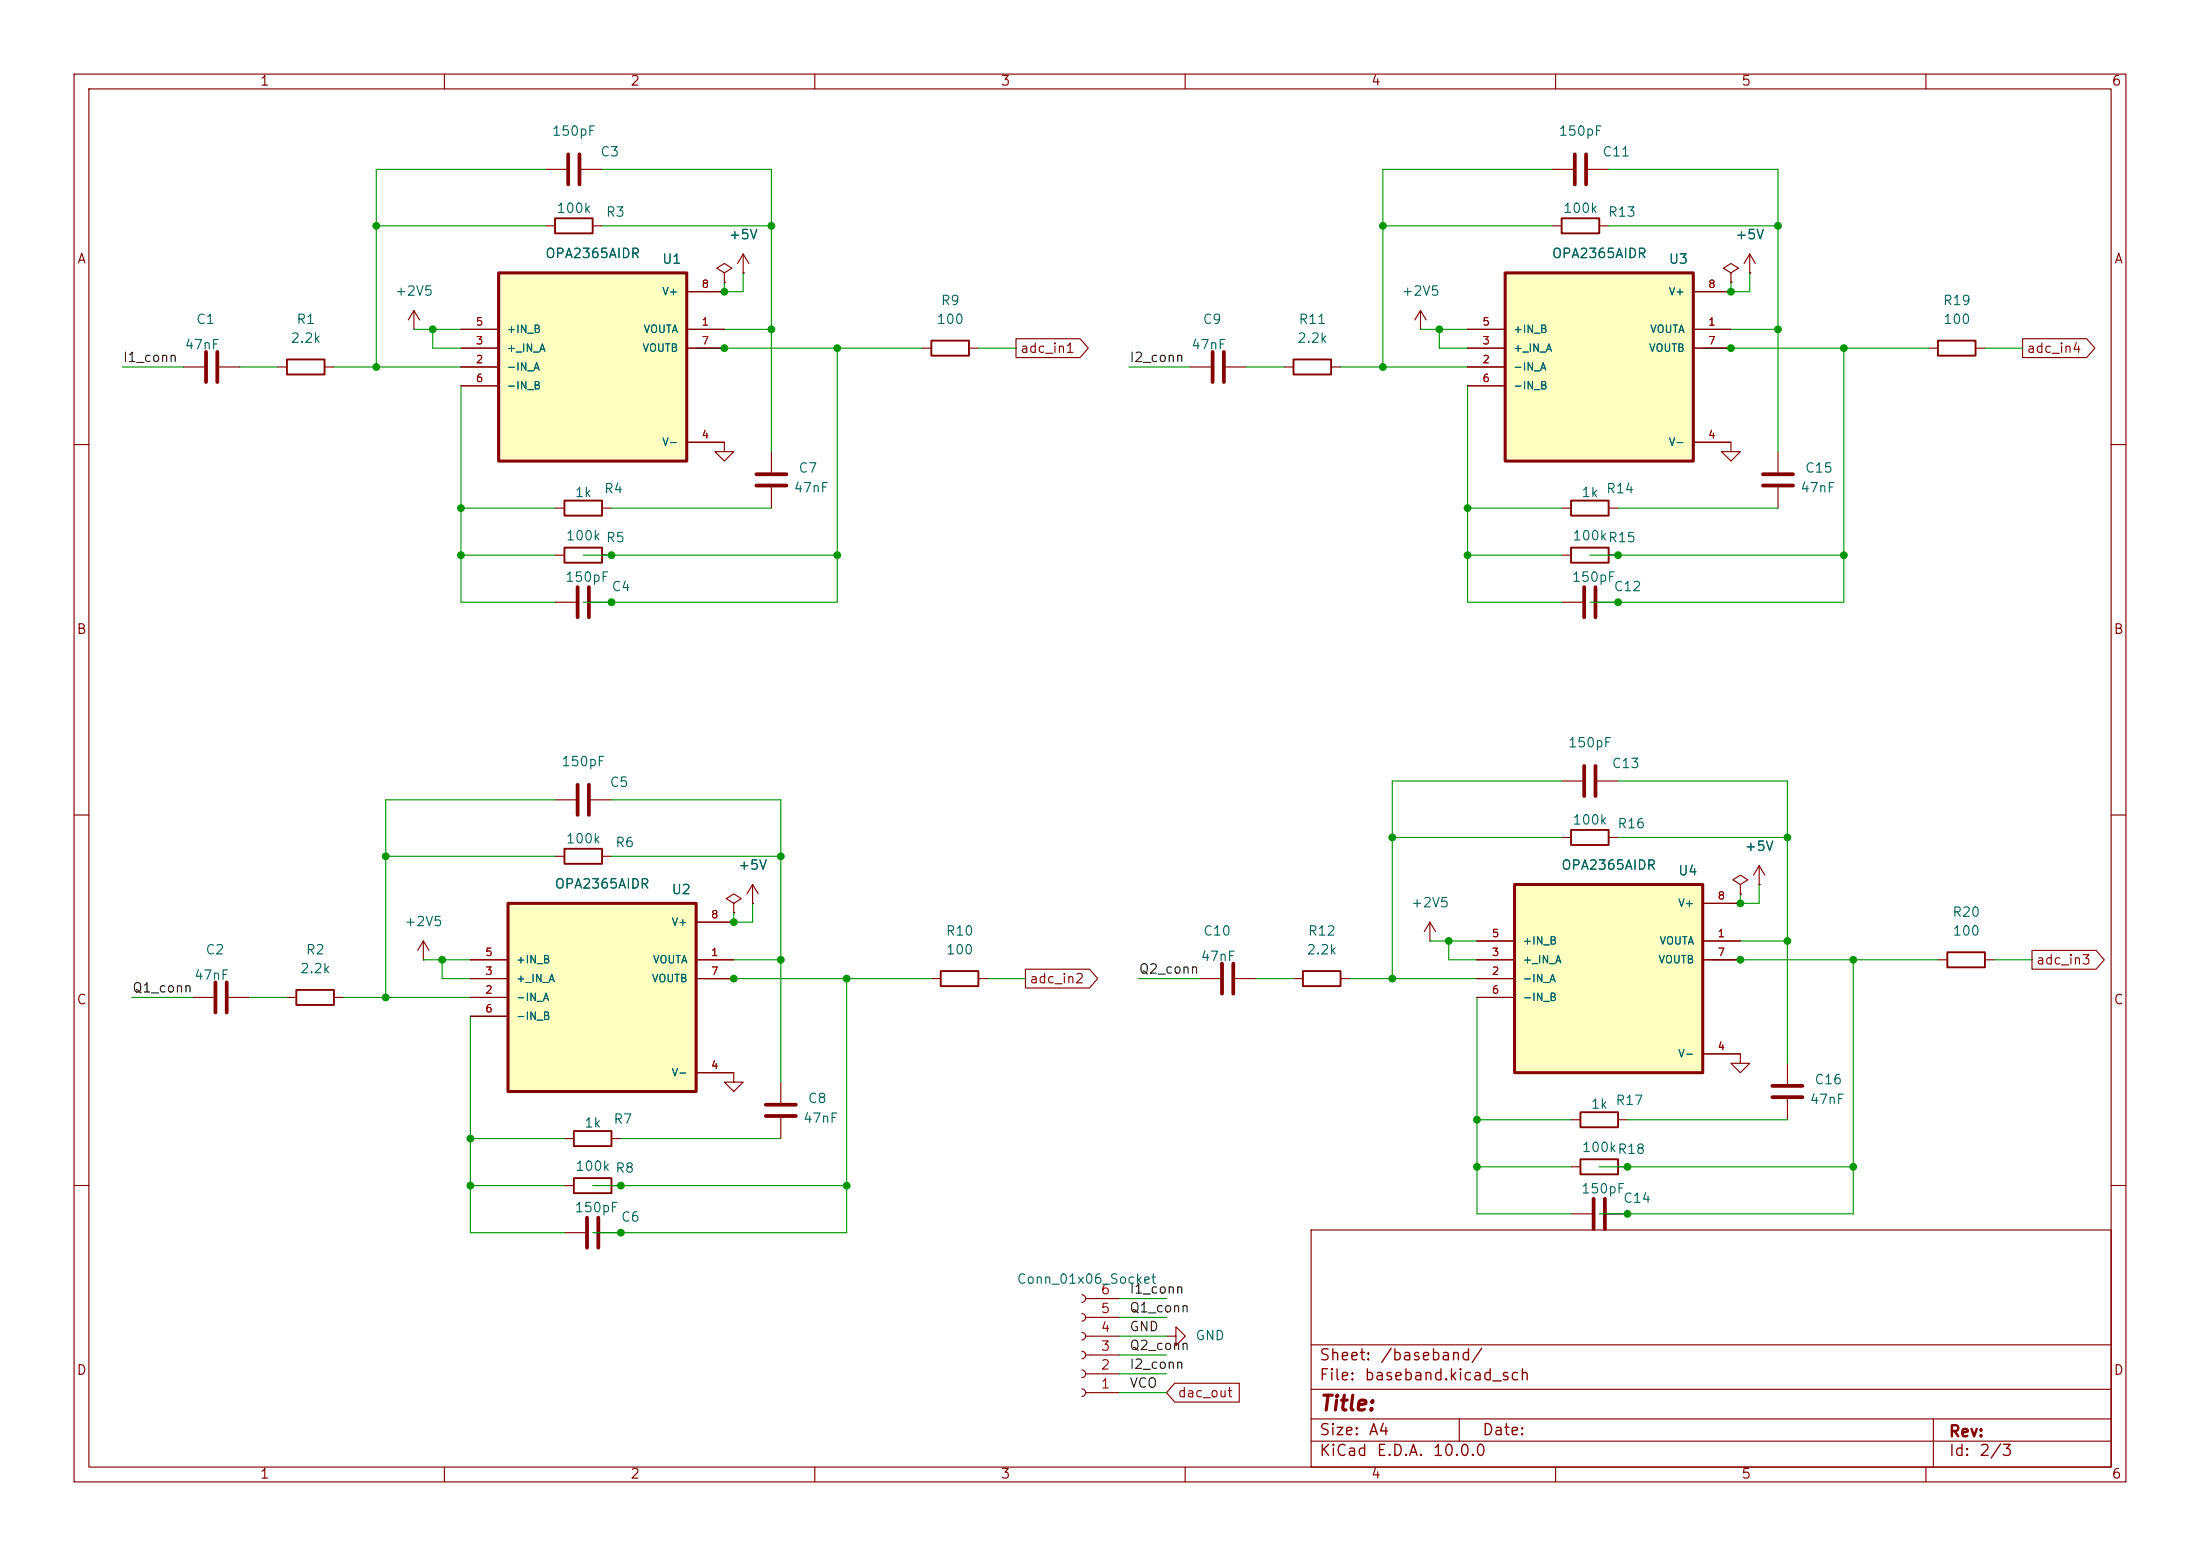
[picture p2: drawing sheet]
<svg xmlns="http://www.w3.org/2000/svg" width="297mm" height="210mm" viewBox="0 0 297 210" stroke-linecap="round" stroke-linejoin="round" font-family="sans-serif">
<g fill="none" stroke="#840000" stroke-width=".15">
<path d="M10 10h277v190h-277zM12 12h273v186h-273zM60 10v2M110 10v2M160 10v2M210 10v2M260 10v2M73.7 30.5h1.2M80 30.5h1.3M10 60h2M285 60h2M10 110h2"/>
<path d="M234.9 119.4l1.1-.7-1.1-.6-1 .6 1 .7v1.3M285 110h2M234.9 120.7h.1M234.9 142.2v1.3h1.3l-1.3 1.3-1.2-1.3h1.2M10 160h2M177 166h108v32h-108zM285 160h2M60 198v2M110 198v2M160 198v2M177 194.5h108M177 191.5h108"/>
<path d="M177 187.5h108M177 181.5h108M197 191.5v3M210 198v2M260 198v2M261 191.5v6.5"/>
</g>
<path d="M74.9 29.5h5.1v2h-5.1z" fill="none" stroke="#840000" stroke-width=".25"/>
<path d="M204.5 119.4h25.4v25.4h-25.4z" fill="#ffffc2"/>
<path d="M204.5 119.4h25.4v25.4h-25.4z" fill="none" stroke="#840000" stroke-width=".41"/>
<g fill="none" stroke="#840000" stroke-width=".15">
<path d="M124.5 47h1.2M130.8 47h1.3M74.9 68.6h1.3M74.9 74.9h1.3M81.3 68.6h1.2M81.3 74.9h1.2M210.8 105.4h2.8M210.8 113h1.3M215.6 105.4h2.8M217.2 113h1.2M237.5 119.4h.1M237.5 116.8l-.8 1.3"/>
<path d="M237.5 116.8l.8 1.3M237.5 116.8v2.6M199.4 127h5.1M199.4 132.1h5.1M199.4 129.5h5.1M199.4 134.6h5.1M229.9 127h5M229.9 129.5h5M229.9 121.9h5M229.9 142.2h5M241.3 143.5v2.8M241.3 148.3v2.8"/>
</g>
<path d="M213.9 103.4v4M215.4 103.4v4M239.3 146.6h4M239.3 148.1h4" fill="none" stroke="#840000" stroke-width=".51"/>
<path d="M125.7 46h5.1v2h-5.1zM76.2 67.6h5.1v2h-5.1zM76.2 73.9h5.1v2h-5.1zM212.1 112h5.1v2h-5.1z" fill="none" stroke="#840000" stroke-width=".25"/>
<path d="M67.3 36.8h25.4v25.4h-25.4z" fill="#ffffc2"/>
<path d="M67.3 36.8h25.4v25.4h-25.4z" fill="none" stroke="#840000" stroke-width=".41"/>
<g fill="none" stroke="#840000" stroke-width=".15">
<path d="M73.7 22.9h2.8M78.5 22.9h2.8M92.7 39.4h5.1M97.8 36.8l1-.6-1-.6-1 .6 1 .6v1.3M97.8 38.1h.1M100.3 36.8h.1M100.3 34.3l-.7 1.3M100.3 34.3l.8 1.3M100.3 34.3v2.5M233.7 36.8l1-.6-1-.6-1 .6 1 .6v1.3M233.7 38.1h.1M236.2 36.8h.1"/>
<path d="M236.2 34.3l-.7 1.3M236.2 34.3l.8 1.3M236.2 34.3v2.5M62.2 44.5h5.1M62.2 49.5h5.1M62.2 47h5.1M62.2 52.1h5.1M92.7 59.7h5.1v1.3h1.3l-1.3 1.2-1.3-1.2h1.3M92.7 44.5h5.1M92.7 47h5.1M233.7 59.7v1.3h1.2l-1.2 1.2-1.3-1.2h1.3M260.3 47h1.3"/>
<path d="M266.7 47h1.3M104.1 61v2.8M104.1 65.8v2.8M240 61v2.8M240 65.8v2.8M26 134.6h2.8M30.9 134.6h2.8M161.9 132.1h2.8M166.8 132.1h2.7M212.1 151.1h1.3M218.4 151.1h1.3M146 179.8a.51 .51 0 0 1 .6 .5 .51 .51 0 0 1-.6 .5"/>
<path d="M146 177.3a.51 .51 0 0 1 .6 .5 .51 .51 0 0 1-.6 .5M146 174.8a.51 .51 0 0 1 .6 .5 .51 .51 0 0 1-.6 .5M146.6 177.8h4.5M146.6 175.3h4.5M146 187.5a.51 .51 0 0 1 .6 .5 .51 .51 0 0 1-.6 .5M146 184.9a.51 .51 0 0 1 .6 .5 .51 .51 0 0 1-.6 .5M146 182.4a.51 .51 0 0 1 .6 .5 .51 .51 0 0 1-.6 .5M146.6 188h4.5M146.6 185.4h4.5M146.6 182.9h4.5M146.6 180.3h4.5"/>
</g>
<path d="M261.6 46h5.1v2h-5.1zM213.4 150.1h5v2h-5z" fill="none" stroke="#840000" stroke-width=".25"/>
<path d="M76.7 20.8v4.1M78.2 20.8v4.1M102.1 64h4.1M102.1 65.5h4.1M238 64h4.1M238 65.5h4.1M29.1 132.6v4.1M30.6 132.6v4.1M165 130v4.1M166.5 130v4.1" fill="none" stroke="#840000" stroke-width=".51"/>
<path d="M203.2 36.8h25.4v25.4h-25.4z" fill="#ffffc2"/>
<path d="M203.2 36.8h25.4v25.4h-25.4z" fill="none" stroke="#840000" stroke-width=".41"/>
<g fill="none" stroke="#840000" stroke-width=".15">
<path d="M209.5 22.9h2.8M209.5 30.5h1.3M214.4 22.9h2.8M215.9 30.5h1.3M228.6 39.4h5.1M24.8 49.5h2.8M29.6 49.5h2.8M37.5 49.5h1.2M43.8 49.5h1.3M55.9 44.5h.1M55.9 41.9l-.8 1.3M55.9 41.9l.7 1.3"/>
<path d="M55.9 41.9v2.6M160.7 49.5h2.7M165.5 49.5h2.8M173.4 49.5h1.2M179.7 49.5h1.3M191.8 44.5h.1M191.8 41.9l-.8 1.3M191.8 41.9l.7 1.3M191.8 41.9v2.6M198.1 44.5h5.1M198.1 49.5h5.1M198.1 47h5.1"/>
<path d="M198.1 52.1h5.1M228.6 44.5h5.1M228.6 47h5.1M228.6 59.7h5.1M210.8 74.9h1.3M210.8 68.6h1.3M217.2 74.9h1.2M217.2 68.6h1.2M74.9 81.3h2.8M79.8 81.3h2.7M210.8 81.3h2.8M215.6 81.3h2.8"/>
<path d="M74.9 115.6h1.3M74.9 108h2.8M79.8 108h2.7M81.3 115.6h1.2M38.7 134.6h1.3M45.1 134.6h1.3M57.1 129.5h.1M57.1 127l-.7 1.3M57.1 127l.8 1.3M57.1 127v2.5M76.2 153.7h1.3M82.5 153.7h1.3"/>
<path d="M76.2 160h1.3M76.2 166.4h2.8M81 166.4h2.8M82.5 160h1.3"/>
</g>
<path d="M210.8 29.5h5.1v2h-5.1zM38.7 48.5h5.1v2h-5.1zM174.6 48.5h5.1v2h-5.1zM212.1 73.9h5.1v2h-5.1zM212.1 67.6h5.1v2h-5.1zM76.2 114.6h5.1v2h-5.1zM40 133.6h5.1v2h-5.1zM77.5 159h5v2h-5zM77.5 152.7h5v2h-5z" fill="none" stroke="#840000" stroke-width=".25"/>
<g fill="none" stroke="#840000" stroke-width=".51">
<path d="M212.6 20.8v4.1M214.1 20.8v4.1M27.8 47.5v4.1M29.3 47.5v4.1M163.7 47.5v4.1M165.2 47.5v4.1M78 79.2v4.1M79.5 79.2v4.1M213.9 79.2v4.1M215.4 79.2v4.1M78 105.9v4.1M79.5 105.9v4.1"/>
<path d="M79.2 164.3v4.1M80.8 164.3v4.1"/>
</g>
<path d="M68.6 121.9h25.4v25.4h-25.4z" fill="#ffffc2"/>
<path d="M68.6 121.9h25.4v25.4h-25.4z" fill="none" stroke="#840000" stroke-width=".41"/>
<g fill="none" stroke="#840000" stroke-width=".15">
<path d="M92.7 39.4h5.1M97.8 38.1h.1M100.3 36.8h.1M228.6 39.4h5.1M233.7 38.1h.1M236.2 36.8h.1M62.2 44.5h5.1M62.2 49.5h5.1M62.2 47h5.1M62.2 52.1h5.1M92.7 44.5h5.1M92.7 47h5.1"/>
<path d="M92.7 59.7h5.1M137.2 45.7h8.6l1.1 1.3-1.1 1.3h-8.6zM198.1 44.5h5.1M198.1 49.5h5.1M198.1 47h5.1M198.1 52.1h5.1M228.6 44.5h5.1M228.6 47h5.1M228.6 59.7h5.1M273 45.7h8.7l1.1 1.3-1.1 1.3h-8.7zM101.6 119.4l-.8 1.3M101.6 119.4l.8 1.3"/>
<path d="M101.6 119.4v2.5M237.5 119.4h.1M63.5 129.5h5.1M63.5 134.6h5.1M63.5 132.1h5.1M63.5 137.2h5.1M94 129.5h5.1M94 132.1h5.1M94 124.5h5.1M99.1 121.9l1-.6-1-.6-1.1 .6 1.1 .6v1.3M99.1 123.2h.1M101.6 121.9h.1"/>
<path d="M125.7 132.1h1.3M132.1 132.1h1.2M138.4 130.8h8.7l1.1 1.3-1.1 1.3h-8.7zM174.6 132.1h1.3M181 132.1h1.2M193 127h.1M193 124.5l-.7 1.2M193 124.5l.8 1.2M193 124.5v2.5M199.4 129.5h5.1M199.4 134.6h5.1M199.4 132.1h5.1"/>
<path d="M199.4 127h5.1M229.9 129.5h5M229.9 127h5M229.9 121.9h5M234.9 120.7h.1M261.6 129.5h1.3M268 129.5h1.2M274.3 128.3h8.7l1.1 1.2-1.1 1.3h-8.7zM94 144.8h5.1v1.3h1.2l-1.2 1.2-1.3-1.2h1.3M105.4 146.1v2.7M105.4 150.9v2.8M212.1 157.5h1.3"/>
<path d="M218.4 157.5h1.3M229.9 142.2h5M212.1 163.8h2.8M216.9 163.8h2.8M157.5 180.3h1.2v-1.2l1.3 1.2-1.3 1.3v-1.3M158.6 186.7h8.7v2.5h-8.7l-1.1-1.2z"/>
</g>
<path d="M127 131.1h5.1v2h-5.1zM175.9 131.1h5.1v2h-5.1zM262.9 128.5h5.1v2.1h-5.1zM213.4 156.5h5v2h-5z" fill="none" stroke="#840000" stroke-width=".25"/>
<path d="M103.4 149.1h4M103.4 150.6h4M215.1 161.8v4.1M216.7 161.8v4.1" fill="none" stroke="#840000" stroke-width=".51"/>
<g fill="none" stroke="#009600" stroke-width=".15">
<path d="M50.8 30.5h22.9M73.7 22.9h-22.9v26.6M81.3 22.9h22.8v38.1M81.3 30.5h22.8M100.3 36.8v2.6h-2.5v-1.3M186.7 30.5h22.8M209.5 22.9h-22.8v26.6M217.2 22.9h22.8v38.1M217.2 30.5h22.8M236.2 36.8v2.6h-2.5v-1.3M16.5 49.5h8.3M32.4 49.5h5.1"/>
<path d="M45.1 49.5h17.1M55.9 44.5h6.3M58.4 44.5v2.5h3.8M62.2 52.1v29.2h12.7M94 47h30.5M97.8 44.5h6.3M113 47v34.3h-34.3M132.1 47h5.1M152.4 49.5h8.3M168.3 49.5h5.1M181 49.5h17.1M191.8 44.5h6.3"/>
<path d="M194.3 44.5v2.5h3.8M198.1 52.1v29.2h12.7M229.9 47h30.4M233.7 44.5h6.3M248.9 47v34.3h-34.3M268 47h5M62.2 74.9h12.7M62.2 68.6h12.7M78.7 74.9h34.3M82.5 68.6h21.6M198.1 74.9h12.7M198.1 68.6h12.7"/>
<path d="M214.6 74.9h34.3M218.4 68.6h21.6M52.1 115.6h22.8M74.9 108h-22.8v26.6M82.5 115.6h22.9M82.5 108h22.9v38.1M188 113h22.8M210.8 105.4h-22.8v26.7M218.4 105.4h22.9v38.1M218.4 113h22.9M237.5 119.4v2.5h-2.6v-1.2M17.8 134.6h8.2"/>
<path d="M33.7 134.6h5M46.4 134.6h17.1M57.1 129.5h6.4M59.7 129.5v2.6h3.8M63.5 137.2v29.2h12.7M95.2 132.1h30.5M99.1 129.5h6.3M101.6 121.9v2.6h-2.5v-1.3M114.3 132.1v34.3h-34.3M133.3 132.1h5.1M153.7 132.1h8.2M169.5 132.1h5.1"/>
<path d="M182.2 132.1h17.2M193 127h6.4M195.6 127v2.5h3.8M199.4 134.6v29.2h12.7M231.1 129.5h30.5M234.9 127h6.4M250.2 129.5v34.3h-34.3M269.2 129.5h5.1M63.5 153.7h12.7M83.8 153.7h21.6M199.4 151.1h12.7M199.4 157.5h12.7"/>
<path d="M215.9 157.5h34.3M219.7 151.1h21.6M63.5 160h12.7M80 160h34.3M151.1 175.3h6.4M151.1 177.8h6.4M151.1 188h6.4M151.1 185.4h6.4M151.1 182.9h6.4M151.1 180.3h6.4"/>
</g>
<g fill="#009600" stroke="#009600" stroke-width=".14">
<circle cx="83.8" cy="166.4" r=".46"/>
<circle cx="114.3" cy="132.1" r=".46"/>
<circle cx="105.4" cy="129.5" r=".46"/>
<circle cx="83.8" cy="160" r=".46"/>
<circle cx="114.3" cy="160" r=".46"/>
<circle cx="99.1" cy="124.5" r=".46"/>
<circle cx="99.1" cy="132.1" r=".46"/>
<circle cx="195.6" cy="127" r=".46"/>
<circle cx="199.4" cy="157.5" r=".46"/>
<circle cx="188" cy="113" r=".46"/>
<circle cx="188" cy="132.1" r=".46"/>
<circle cx="199.4" cy="151.1" r=".46"/>
<circle cx="233.7" cy="39.4" r=".46"/>
<circle cx="233.7" cy="47" r=".46"/>
<circle cx="218.4" cy="74.9" r=".46"/>
<circle cx="248.9" cy="74.9" r=".46"/>
<circle cx="240" cy="44.5" r=".46"/>
<circle cx="240" cy="30.5" r=".46"/>
<circle cx="248.9" cy="47" r=".46"/>
<circle cx="97.8" cy="47" r=".46"/>
<circle cx="104.1" cy="30.5" r=".46"/>
<circle cx="97.8" cy="39.4" r=".46"/>
<circle cx="113" cy="47" r=".46"/>
<circle cx="113" cy="74.9" r=".46"/>
<circle cx="104.1" cy="44.5" r=".46"/>
<circle cx="82.5" cy="74.9" r=".46"/>
<circle cx="82.5" cy="81.3" r=".46"/>
<circle cx="234.9" cy="121.9" r=".46"/>
<circle cx="250.2" cy="157.5" r=".46"/>
<circle cx="241.3" cy="127" r=".46"/>
<circle cx="250.2" cy="129.5" r=".46"/>
<circle cx="241.3" cy="113" r=".46"/>
<circle cx="234.9" cy="129.5" r=".46"/>
<circle cx="219.7" cy="157.5" r=".46"/>
<circle cx="219.7" cy="163.8" r=".46"/>
<circle cx="59.7" cy="129.5" r=".46"/>
<circle cx="52.1" cy="134.6" r=".46"/>
<circle cx="52.1" cy="115.6" r=".46"/>
<circle cx="63.5" cy="153.7" r=".46"/>
<circle cx="105.4" cy="115.6" r=".46"/>
<circle cx="63.5" cy="160" r=".46"/>
<circle cx="58.4" cy="44.5" r=".46"/>
<circle cx="62.2" cy="74.9" r=".46"/>
<circle cx="62.2" cy="68.6" r=".46"/>
<circle cx="50.8" cy="49.5" r=".46"/>
<circle cx="50.8" cy="30.5" r=".46"/>
<circle cx="186.7" cy="49.5" r=".46"/>
<circle cx="194.3" cy="44.5" r=".46"/>
<circle cx="198.1" cy="68.6" r=".46"/>
<circle cx="198.1" cy="74.9" r=".46"/>
<circle cx="186.7" cy="30.5" r=".46"/>
<circle cx="218.4" cy="81.3" r=".46"/>
</g>
<text font-size="2" fill="#840000" x="178" y="190.9">Title:</text>
<g font-size="1.5" fill="#840000">
<text x="178" y="184">Sheet:</text>
<text x="186.2" y="184">/baseband/</text>
<text x="178" y="186.7">File:</text>
<text x="184.1" y="186.7">baseband.kicad_sch</text>
<text x="178" y="196.9">KiCad</text>
<text x="178" y="194.1">Size:</text>
<text x="184.7" y="194.1">A4</text>
<text x="185.7" y="196.9">E.D.A.</text>
<text x="193.3" y="196.9">10.0.0</text>
<text x="200" y="194.1">Date:</text>
<text x="263" y="194.3">Rev:</text>
<text x="263" y="196.9">Id:</text>
<text x="267.1" y="196.9">2/3</text>
</g>
<g font-size="1.3" fill="#840000">
<text x="35" y="11.9">1</text>
<text x="85" y="11.9">2</text>
<text x="135" y="11.9">3</text>
<text x="185" y="11.9">4</text>
<text x="235" y="11.9">5</text>
<text x="285" y="11.9">6</text>
<text x="10.3" y="35.9">A</text>
<text x="285.3" y="35.9">A</text>
<text x="137.6" y="47.9">adc_in1</text>
<text x="273.5" y="47.9">adc_in4</text>
<text x="10.3" y="85.9">B</text>
<text x="285.3" y="85.9">B</text>
<text x="274.8" y="130.5">adc_in3</text>
<text x="10.3" y="135.9">C</text>
<text x="138.9" y="133">adc_in2</text>
<text x="285.3" y="135.9">C</text>
<text x="10.3" y="185.9">D</text>
<text x="285.3" y="185.9">D</text>
<text x="158.9" y="188.9">dac_out</text>
<text x="35" y="199.9">1</text>
<text x="85" y="199.9">2</text>
<text x="135" y="199.9">3</text>
<text x="185" y="199.9">4</text>
<text x="235" y="199.9">5</text>
<text x="285" y="199.9">6</text>
</g>
<g font-size="1.3" fill="#006464">
<text x="74.4" y="18.6">150pF</text>
<text x="81" y="21.4">C3</text>
<text x="210.3" y="18.6">150pF</text>
<text x="216.2" y="21.4">C11</text>
<text x="75" y="29.1">100k</text>
<text x="81.7" y="29.6">R3</text>
<text x="210.9" y="29.1">100k</text>
<text x="217" y="29.6">R13</text>
<text x="73.5" y="35.2">OPA2365AIDR</text>
<text x="89.3" y="35.9">U1</text>
<text x="98.3" y="32.6">+5V</text>
<text x="209.4" y="35.2">OPA2365AIDR</text>
<text x="225.2" y="35.9">U3</text>
<text x="234.2" y="32.6">+5V</text>
<text x="53.2" y="40.2">+2V5</text>
<text x="126.9" y="41.5">R9</text>
<text x="189.1" y="40.2">+2V5</text>
<text x="262.2" y="41.5">R19</text>
<text x="24.8" y="47.5">47nF</text>
<text x="26.4" y="44">C1</text>
<text x="39.1" y="46.6">2.2k</text>
<text x="39.9" y="44">R1</text>
<text x="126.4" y="44">100</text>
<text x="160.7" y="47.5">47nF</text>
<text x="162.3" y="44">C9</text>
<text x="175" y="46.6">2.2k</text>
<text x="175.2" y="44">R11</text>
<text x="262.2" y="44">100</text>
<text x="107.7" y="64.1">C7</text>
<text x="243.6" y="64.1">C15</text>
<text x="77.5" y="67.4">1k</text>
<text x="81.5" y="66.9">R4</text>
<text x="107.1" y="66.8">47nF</text>
<text x="213.4" y="67.4">1k</text>
<text x="216.7" y="66.9">R14</text>
<text x="243" y="66.8">47nF</text>
<text x="76.3" y="73.3">100k R5</text>
<text x="212.2" y="73.3">100kR15</text>
<text x="76.2" y="78.8">150pF</text>
<text x="82.5" y="80.1">C4</text>
<text x="212.1" y="78.8">150pF</text>
<text x="217.8" y="80.1">C12</text>
<text x="211.6" y="101.2">150pF</text>
<text x="75.7" y="103.7">150pF</text>
<text x="82.2" y="106.5">C5</text>
<text x="217.5" y="104">C13</text>
<text x="212.2" y="111.6">100k</text>
<text x="218.3" y="112.1">R16</text>
<text x="76.3" y="114.1">100k</text>
<text x="83" y="114.7">R6</text>
<text x="99.6" y="117.7">+5V</text>
<text x="210.7" y="117.7">OPA2365AIDR</text>
<text x="226.5" y="118.5">U4</text>
<text x="235.5" y="115.2">+5V</text>
<text x="54.5" y="125.3">+2V5</text>
<text x="74.8" y="120.2">OPA2365AIDR</text>
<text x="90.6" y="121">U2</text>
<text x="190.4" y="122.8">+2V5</text>
<text x="263.5" y="124.1">R20</text>
<text x="27.7" y="129.1">C2</text>
<text x="40.4" y="131.7">2.2k</text>
<text x="41.2" y="129.1">R2</text>
<text x="127.6" y="126.6">R10</text>
<text x="127.6" y="129.1">100</text>
<text x="162" y="130">47nF</text>
<text x="162.3" y="126.6">C10</text>
<text x="176.3" y="129.1">2.2k</text>
<text x="176.5" y="126.6">R12</text>
<text x="263.5" y="126.6">100</text>
<text x="26.1" y="132.6">47nF</text>
<text x="109" y="149.2">C8</text>
<text x="214.7" y="150">1k</text>
<text x="218" y="149.5">R17</text>
<text x="244.2" y="149.3">47nF</text>
<text x="244.9" y="146.7">C16</text>
<text x="78.8" y="152.5">1k</text>
<text x="82.7" y="152">R7</text>
<text x="108.3" y="151.9">47nF</text>
<text x="213.5" y="155.8">100kR18</text>
<text x="77.6" y="158.3">100k R8</text>
<text x="213.4" y="161.4">150pF</text>
<text x="77.5" y="163.9">150pF</text>
<text x="83.7" y="165.2">C6</text>
<text x="219" y="162.7">C14</text>
<text x="137.2" y="173.6">Conn_01x06_Socket</text>
<text x="161.3" y="181.2">GND</text>
</g>
<g font-size="1.3" fill="#0f0f0f">
<text x="16.5" y="49.2">I1_conn</text>
<text x="152.4" y="49.2">I2_conn</text>
<text x="153.7" y="131.7">Q2_conn</text>
<text x="17.8" y="134.3">Q1_conn</text>
<text x="152.4" y="177.5">Q1_conn</text>
<text x="152.4" y="174.9">I1_conn</text>
<text x="152.4" y="180">GND</text>
<text x="152.4" y="185.1">I2_conn</text>
<text x="152.4" y="182.5">Q2_conn</text>
<text x="152.4" y="187.6">VCO</text>
</g>
<g font-size="1.3" fill="#a90000">
<text x="148.5" y="177.5">5</text>
<text x="148.5" y="175">6</text>
<text x="148.5" y="185.2">2</text>
<text x="148.5" y="182.6">3</text>
<text x="148.5" y="180.1">4</text>
<text x="148.5" y="187.7">1</text>
</g>
<g font-size="1" fill="#006464">
<text x="89.3" y="40.1">V+</text>
<text x="225.2" y="40.1">V+</text>
<text x="68.3" y="47.7">+_IN_A</text>
<text x="68.3" y="45.2">+IN_B</text>
<text x="86.7" y="47.7">VOUTB</text>
<text x="86.8" y="45.2">VOUTA</text>
<text x="204.2" y="47.7">+_IN_A</text>
<text x="204.2" y="45.2">+IN_B</text>
<text x="222.5" y="47.7">VOUTB</text>
<text x="222.7" y="45.2">VOUTA</text>
<text x="68.3" y="50.3">-IN_A</text>
<text x="68.3" y="52.8">-IN_B</text>
<text x="204.2" y="50.3">-IN_A</text>
<text x="204.2" y="52.8">-IN_B</text>
<text x="89.3" y="60.4">V-</text>
<text x="225.2" y="60.4">V-</text>
<text x="90.6" y="125.2">V+</text>
<text x="226.5" y="122.7">V+</text>
<text x="69.6" y="130.3">+IN_B</text>
<text x="88.1" y="130.3">VOUTA</text>
<text x="205.5" y="130.3">+_IN_A</text>
<text x="205.5" y="127.7">+IN_B</text>
<text x="223.8" y="130.3">VOUTB</text>
<text x="224" y="127.7">VOUTA</text>
<text x="69.6" y="135.4">-IN_A</text>
<text x="69.6" y="132.8">+_IN_A</text>
<text x="69.6" y="137.9">-IN_B</text>
<text x="87.9" y="132.8">VOUTB</text>
<text x="205.5" y="132.8">-IN_A</text>
<text x="205.5" y="135.4">-IN_B</text>
<text x="226.5" y="143">V-</text>
<text x="90.6" y="145.5">V-</text>
</g>
<g font-size="1" fill="#a90000">
<text x="94.6" y="39.1">8</text>
<text x="230.5" y="39.1">8</text>
<text x="64.2" y="46.7">3</text>
<text x="64.2" y="44.2">5</text>
<text x="94.6" y="44.2">1</text>
<text x="94.6" y="46.7">7</text>
<text x="200" y="46.7">3</text>
<text x="200" y="44.2">5</text>
<text x="230.5" y="44.2">1</text>
<text x="230.5" y="46.7">7</text>
<text x="64.2" y="49.3">2</text>
<text x="64.2" y="51.8">6</text>
<text x="200" y="49.3">2</text>
<text x="200" y="51.8">6</text>
<text x="94.6" y="59.4">4</text>
<text x="230.5" y="59.4">4</text>
<text x="95.9" y="124.2">8</text>
<text x="231.8" y="121.7">8</text>
<text x="65.4" y="131.8">3</text>
<text x="65.4" y="129.3">5</text>
<text x="95.9" y="129.3">1</text>
<text x="95.9" y="131.8">7</text>
<text x="201.3" y="131.8">2</text>
<text x="201.3" y="129.3">3</text>
<text x="201.3" y="126.7">5</text>
<text x="231.8" y="126.7">1</text>
<text x="231.8" y="129.3">7</text>
<text x="65.4" y="134.4">2</text>
<text x="65.4" y="136.9">6</text>
<text x="201.3" y="134.4">6</text>
<text x="231.8" y="142">4</text>
<text x="95.9" y="144.5">4</text>
</g>
</svg>
